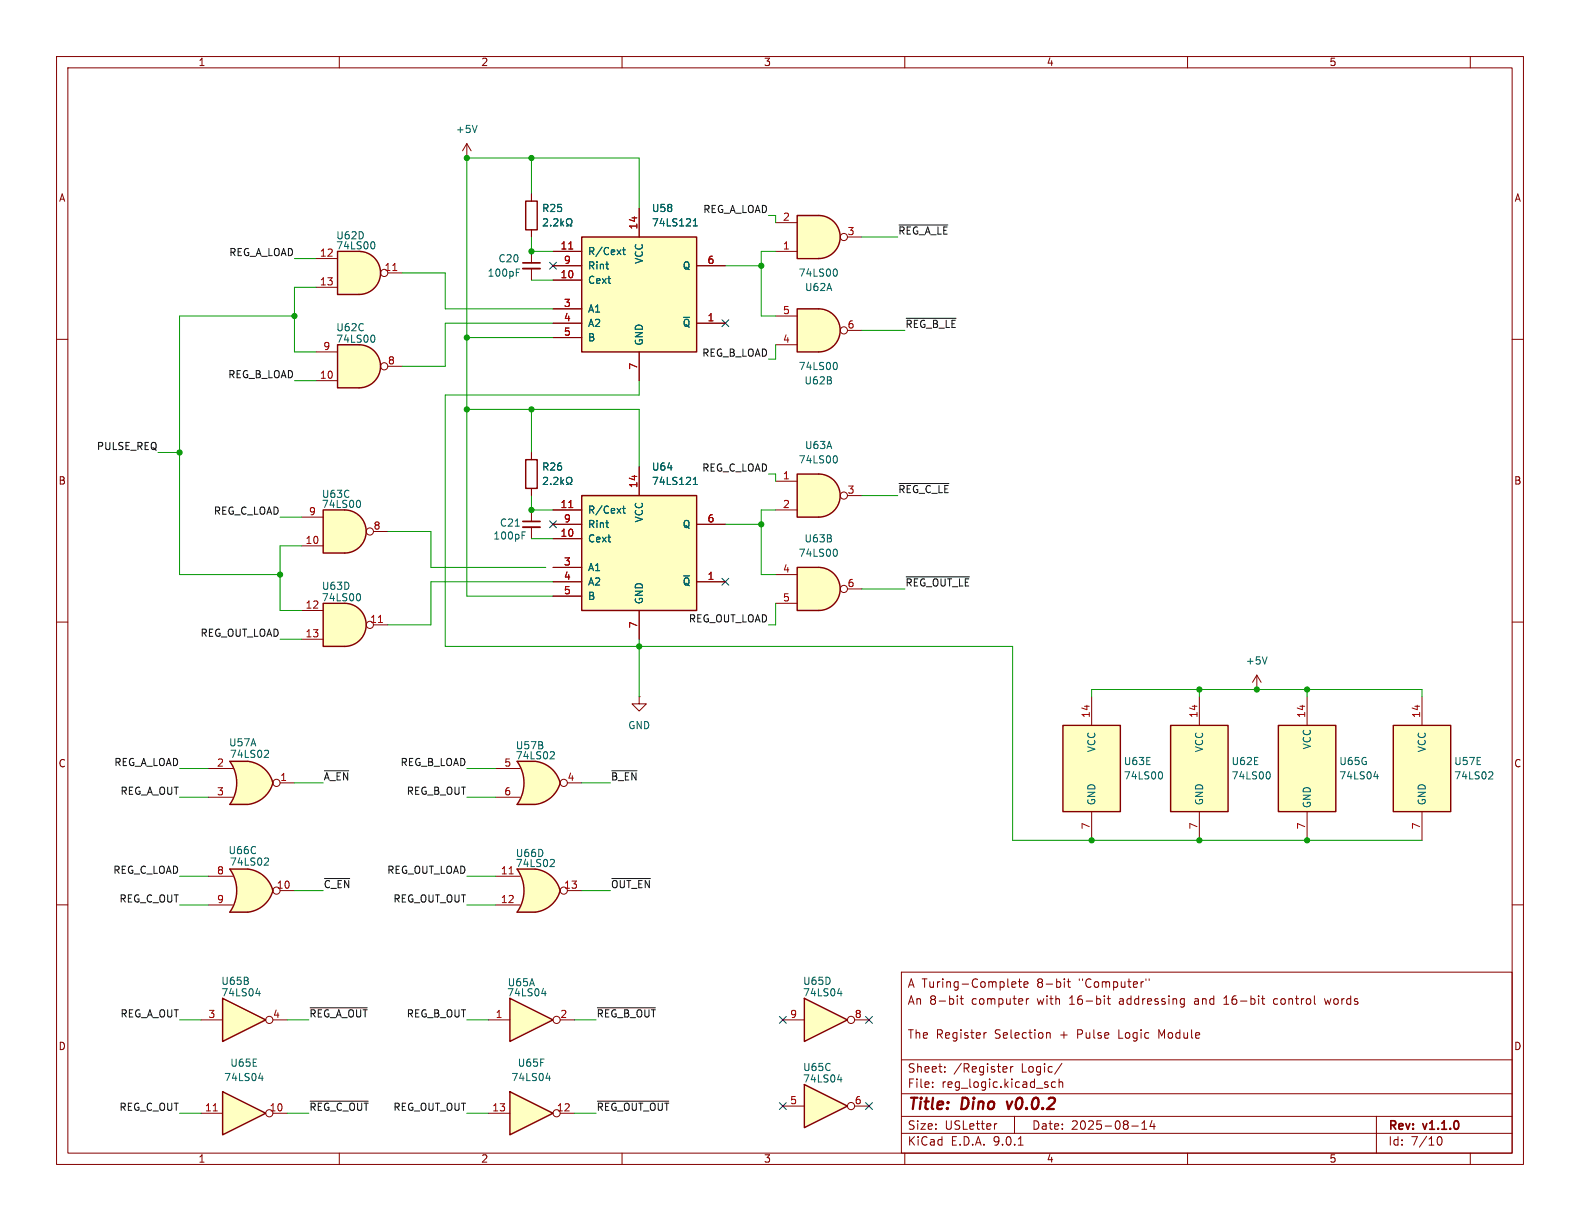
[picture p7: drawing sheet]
<svg xmlns="http://www.w3.org/2000/svg" width="279mm" height="216mm" viewBox="0 0 279 216" stroke-linecap="round" stroke-linejoin="round" font-family="sans-serif">
<g fill="none" stroke="#840000" stroke-width=".18">
<path d="M10 10h259.4v195.9h-259.4zM12 12h255.4v191.9h-255.4zM60 10v2M110 10v2M160 10v2M210 10v2M260 10v2M10 60h2M267.4 60h2M10 110h2M267.4 110h2M10 160h2"/>
<path d="M159.4 171.9h108v32h-108zM169.3 176.1v.1M169.3 176.6v1M169.8 176.6h.6M170 176.1v1.3l.4 .2M179.1 173.6l.5 .1v.2l-.7 .2M179.6 174.5l-.5 .1M180.1 173.6h.5M180.3 173.1v1.3l.3 .2M181.1 174.1l.7-.2-.1-.2-.4-.1-.2 .2v.7h.6M181.5 176.6v1M181.9 176.6l-.3 .1-.1 .2"/>
<path d="M188.2 173.1v.1M188.2 173.6v1M188.7 173.6h.6M188.9 173.1v1.3l.4 .2M195.3 176.1v.1M195.8 176.6h.6M196 176.1v1.3l.4 .2M202.1 173.6h.1M202.6 173.1v.3M203.2 173.1v.3M209 176.6l.4 .1M209.4 177.5l-.4 .1"/>
<path d="M209.4 176.6v1.2l-.3 .3M216.4 177.6h.9M216.7 176.3l-.3 .2M223.1 176.6h.5M223.3 176.1v1.3l.3 .2M225.5 176.6l-.3 .3v.4l.3 .3M234.2 176.6l.3 1 .3-.7M267.4 160h2M159.4 197.4h108M159.4 193.4h108M159.4 187.4h108M164.9 192.1v.2"/>
<path d="M164.9 191.4v.1M167.1 189.4v.2M167.1 188.7v.1M174 182.6v1M174.4 182.6l-.3 .1-.1 .2M176.3 198.7l-.3 .1M177.6 188.6l.4 .1 .1 .2-.7 .2M178 189.5l-.4 .1M178.7 188.6v1M179.1 188.6l-.2 .1-.2 .2M179.4 197.4v3M185.1 182.7l.2-.1 .3 .1 .1 .9"/>
<path d="M186.6 191.4l-.4-.1-.3 .3v.4l.2 .2h.5M187.3 191.4l.2-.1 .4 .1v.9M187.3 190.8v1.5M187.8 188l-1.3 1.9M200.1 199.1h1.2M201.9 199.7h.9M201.9 198.6l.5-.4v1.5M203.7 198.1l-.3 1.1h.9M204.1 198.7v1M243.4 197.4v6.5M60 203.9v2M110 203.9v2"/>
<path d="M159.4 200.4h108M160 203.9v2M180.1 202.5h.8M210 203.9v2M254.1 201.6l.2-.5 .2-.1a.81 .81 0 0 1 .6 .6 .81 .81 0 0 1-.3 .8h-.4l-.3-.5M260 203.9v2"/>
</g>
<path d="M178.1 194.8l.3 1.3" fill="none" stroke="#840000" stroke-width=".4"/>
<path d="M188 128.3h10.1v15.2h-10.1z" fill="#ffffc2"/>
<path d="M188 128.3h10.1v15.2h-10.1z" fill="none" stroke="#840000" stroke-width=".25"/>
<path d="M193 123.2v5.1M193 143.5v5.1" fill="none" stroke="#840000" stroke-width=".18"/>
<path d="M205.3 136.5a.79 .79 0 0 1 0 1.2" fill="none" stroke="#006464" stroke-width=".18"/>
<path d="M102.9 87.6h20.3v20.4h-20.3z" fill="#ffffc2"/>
<path d="M102.9 87.6h20.3v20.4h-20.3z" fill="none" stroke="#840000" stroke-width=".25"/>
<path d="M97.8 90.2h5.1M97.8 92.7h5.1M97.8 95.3h5.1M113 82.6v5M123.2 92.7h5.1M97.8 100.3h5.1M97.8 102.9h5.1M97.8 105.4h5.1M113 108v5M123.2 102.9h5.1" fill="none" stroke="#840000" stroke-width=".18"/>
<path d="M107.1 92.4h.5M107.5 93.3h.1M110.1 89.9h.5M110.3 89.5v1.1l.3 .1M122.6 85.7h.7M122.6 84.8l.4-.4v1.3" fill="none" stroke="#006464" stroke-width=".18"/>
<path d="M100.6 89.8h.7" fill="none" stroke="#a90000" stroke-width=".18"/>
<path d="M144.8 54.6a3.8 3.8 0 0 1 3.8 3.8 3.8 3.8 0 0 1-3.8 3.8z" fill="#ffffc2" stroke="#ffffc2" stroke-width=".18"/>
<path d="M141 54.6h3.8v7.6h-3.8z" fill="#ffffc2"/>
<path d="M93 35.6h2v5h-2zM141 54.6h3.8a3.8 3.8 0 0 1 3.8 3.8 3.8 3.8 0 0 1-3.8 3.8h-3.8z" fill="none" stroke="#840000" stroke-width=".25"/>
<g fill="none" stroke="#840000" stroke-width=".18">
<path d="M82.5 27.9h.1M82.5 25.4l-.7 1.3M82.5 25.4l.8 1.3M82.5 25.4v2.5M94 34.3v1.3M94 40.6v1.3M94 44.5v2M94 47.5v2M137.2 55.9h3.8M149.9 58.4h2.5M137.2 61h3.8"/>
<circle cx="149.2" cy="58.4" r=".63"/>
</g>
<path d="M84.4 22.2l-.5 1.2M96.1 38.8l.5-.1 .2 .3-.7 .9h.7M97.4 39.8v.1M97.9 38.8l.5-.1 .3 .3-.8 .9h.8M99.2 38.7v1.2M99.3 39.5l.4 .4M99.7 39.1l-.5 .5M100.2 39.9h.3v-.2a.54 .54 0 0 1-.3-.7 .54 .54 0 0 1 .7-.3 .58 .58 0 0 1-.1 1v.2h.3M91.3 48.2h.4M91.3 47.6h.6M147.8 64.1a.79 .79 0 0 1 0 1.2" fill="none" stroke="#006464" stroke-width=".18"/>
<path d="M92.5 46.5h3" fill="none" stroke="#840000" stroke-width=".3"/>
<path d="M92.5 47.5h3" fill="none" stroke="#840000" stroke-width=".33"/>
<path d="M102.9 41.9h20.3v20.3h-20.3z" fill="#ffffc2"/>
<path d="M102.9 41.9h20.3v20.3h-20.3z" fill="none" stroke="#840000" stroke-width=".25"/>
<path d="M113 36.8v5.1M97.8 44.5h5.1M97.8 47h5.1M97.8 49.5h5.1M97.8 54.6h5.1M97.8 57.2h5.1M97.8 59.7h5.1M123.2 47h5.1M123.2 57.2h5.1M113 62.2v5.1" fill="none" stroke="#840000" stroke-width=".18"/>
<path d="M122.6 39.9h.7M122.6 39l.4-.3v1.2M107.1 46.7h.5M107.5 47.6h.1M110.1 44.2h.5M110.3 43.8v1l.3 .2" fill="none" stroke="#006464" stroke-width=".18"/>
<path d="M100.6 44h.7" fill="none" stroke="#a90000" stroke-width=".18"/>
<path d="M207 128.3h10.2v15.2h-10.2z" fill="#ffffc2"/>
<path d="M207 128.3h10.2v15.2h-10.2z" fill="none" stroke="#840000" stroke-width=".25"/>
<path d="M212.1 123.2v5.1M212.1 143.5v5.1" fill="none" stroke="#840000" stroke-width=".18"/>
<path d="M224.3 136.5a.79 .79 0 0 1 0 1.2" fill="none" stroke="#006464" stroke-width=".18"/>
<path d="M226.1 128.3h10.1v15.2h-10.1z" fill="#ffffc2"/>
<path d="M226.1 128.3h10.1v15.2h-10.1z" fill="none" stroke="#840000" stroke-width=".25"/>
<path d="M231.1 123.2v5.1M231.1 143.5v5.1" fill="none" stroke="#840000" stroke-width=".18"/>
<path d="M242.9 137.3h.8M243.6 136.9v.8" fill="none" stroke="#006464" stroke-width=".18"/>
<path d="M246.4 128.3h10.1v15.2h-10.1z" fill="#ffffc2"/>
<path d="M246.4 128.3h10.1v15.2h-10.1z" fill="none" stroke="#840000" stroke-width=".25"/>
<path d="M251.5 123.2v5.1M251.5 143.5v5.1" fill="none" stroke="#840000" stroke-width=".18"/>
<path d="M263.4 136.5h.5l.1 .3-.8 .9h.8" fill="none" stroke="#006464" stroke-width=".18"/>
<path d="M91.4 153.7h3.2M91.4 161.3h3.2" fill="none" stroke="#ffffc2" stroke-width=".18"/>
<g fill="#ffffc2" stroke="#ffffc2" stroke-width=".18">
<path d="M94 156.1l5.1 1.4a5.2 5.2 0 0 1-4.5 3.8z"/>
<path d="M94.6 153.7a5.1 5.1 0 0 1 4.5 3.8l-5 1.3z"/>
</g>
<path d="M91.4 153.7h3.2v7.6h-3.2a6.7 6.7 0 0 0 0-7.6z" fill="#ffffc2"/>
<path d="M94.6 153.7h-3.2a6.6 6.6 0 0 1 0 7.6h3.2M94.6 153.7a5.2 5.2 0 0 1 4.5 3.8 5.2 5.2 0 0 1-4.5 3.8" fill="none" stroke="#840000" stroke-width=".25"/>
<g fill="none" stroke="#840000" stroke-width=".18">
<path d="M87.6 154.9h4.3M100.3 157.5h2.6M87.6 160h4.3"/>
<circle cx="99.7" cy="157.5" r=".63"/>
</g>
<path d="M90 154.5h.8" fill="none" stroke="#a90000" stroke-width=".18"/>
<path d="M97.5 152h.4l.1 .3-.7 .9h.7" fill="none" stroke="#006464" stroke-width=".18"/>
<path d="M91.4 134.6h3.2M91.4 142.2h3.2" fill="none" stroke="#ffffc2" stroke-width=".18"/>
<g fill="#ffffc2" stroke="#ffffc2" stroke-width=".18">
<path d="M94 137.1l5.1 1.3a5.2 5.2 0 0 1-4.5 3.8z"/>
<path d="M94.6 134.6a5.1 5.1 0 0 1 4.5 3.8l-5 1.3z"/>
</g>
<path d="M91.4 134.6h3.2v7.6h-3.2a6.7 6.7 0 0 0 0-7.6z" fill="#ffffc2"/>
<path d="M94.6 134.6h-3.2a6.6 6.6 0 0 1 0 7.6h3.2M94.6 134.6a5.2 5.2 0 0 1 4.5 3.8 5.2 5.2 0 0 1-4.5 3.8" fill="none" stroke="#840000" stroke-width=".25"/>
<g fill="none" stroke="#840000" stroke-width=".18">
<path d="M87.6 135.9h4.3M100.3 138.4h2.6M113 123.2v1.3h1.3l-1.3 1.2-1.2-1.2h1.2M113 123.2h.1M87.6 141h4.3"/>
<circle cx="99.7" cy="138.4" r=".63"/>
</g>
<path d="M97.5 132.9l.4 .1 .1 .3-.7 .9h.7" fill="none" stroke="#006464" stroke-width=".18"/>
<path d="M142.2 191.8l7.7 3.8-7.7 3.8z" fill="#ffffc2"/>
<path d="M142.2 191.8l7.7 3.8-7.7 3.8z" fill="none" stroke="#840000" stroke-width=".25"/>
<g fill="none" stroke="#840000" stroke-width=".18">
<path d="M138.4 195.6h3.8M151.1 195.6h2.6"/>
<circle cx="150.5" cy="195.6" r=".63"/>
</g>
<path d="M148.1 190.9h.8M148.7 190.5v.8" fill="none" stroke="#006464" stroke-width=".18"/>
<path d="M142.2 176.5l7.7 3.8-7.7 3.9z" fill="#ffffc2"/>
<path d="M142.2 176.5l7.7 3.8-7.7 3.9z" fill="none" stroke="#840000" stroke-width=".25"/>
<g fill="none" stroke="#840000" stroke-width=".18">
<path d="M138.4 180.3h3.8M151.1 180.3h2.6"/>
<circle cx="150.5" cy="180.3" r=".63"/>
</g>
<path d="M148.1 175.7h.8M148.7 175.2v.9" fill="none" stroke="#006464" stroke-width=".18"/>
<path d="M90.2 176.5l7.6 3.8-7.6 3.9z" fill="#ffffc2"/>
<path d="M90.2 176.5l7.6 3.8-7.6 3.9z" fill="none" stroke="#840000" stroke-width=".25"/>
<g fill="none" stroke="#840000" stroke-width=".18">
<path d="M86.4 180.3h3.8M99.1 180.3h2.5"/>
<circle cx="98.4" cy="180.3" r=".63"/>
</g>
<path d="M95.8 175.7h.8M96.4 175.2v.9" fill="none" stroke="#006464" stroke-width=".18"/>
<path d="M90.2 193l7.6 3.9-7.6 3.8z" fill="#ffffc2"/>
<path d="M90.2 193l7.6 3.9-7.6 3.8z" fill="none" stroke="#840000" stroke-width=".25"/>
<g fill="none" stroke="#840000" stroke-width=".18">
<path d="M86.4 196.9h3.8M99.1 196.9h2.5"/>
<circle cx="98.4" cy="196.8" r=".63"/>
</g>
<path d="M96.6 190.7h.7M97.2 190.2v.9" fill="none" stroke="#006464" stroke-width=".18"/>
<path d="M40.6 153.7h3.2M40.6 161.3h3.2" fill="none" stroke="#ffffc2" stroke-width=".18"/>
<g fill="#ffffc2" stroke="#ffffc2" stroke-width=".18">
<path d="M43.2 156.1l5.1 1.4a5.2 5.2 0 0 1-4.5 3.8z"/>
<path d="M43.8 153.7a5.1 5.1 0 0 1 4.5 3.8l-5 1.3z"/>
</g>
<path d="M40.6 153.7h3.2v7.6h-3.2a6.7 6.7 0 0 0 0-7.6z" fill="#ffffc2"/>
<path d="M43.8 153.7h-3.2a6.6 6.6 0 0 1 0 7.6h3.2M43.8 153.7a5.1 5.1 0 0 1 4.5 3.8 5.2 5.2 0 0 1-4.5 3.8" fill="none" stroke="#840000" stroke-width=".25"/>
<g fill="none" stroke="#840000" stroke-width=".18">
<path d="M36.8 154.9h4.3M49.5 157.5h2.6M36.8 160h4.3"/>
<circle cx="48.9" cy="157.5" r=".63"/>
</g>
<path d="M46.9 151.7l.5 .1 .1 .3-.8 .9h.8" fill="none" stroke="#006464" stroke-width=".18"/>
<path d="M40.6 134.6h3.2M40.6 142.2h3.2" fill="none" stroke="#ffffc2" stroke-width=".18"/>
<g fill="#ffffc2" stroke="#ffffc2" stroke-width=".18">
<path d="M43.2 137.1l5.1 1.3a5.2 5.2 0 0 1-4.5 3.8z"/>
<path d="M43.8 134.6a5.1 5.1 0 0 1 4.5 3.8l-5 1.3z"/>
</g>
<path d="M40.6 134.6h3.2v7.6h-3.2a6.7 6.7 0 0 0 0-7.6z" fill="#ffffc2"/>
<path d="M43.8 134.6h-3.2a6.6 6.6 0 0 1 0 7.6h3.2M43.8 134.6a5.1 5.1 0 0 1 4.5 3.8 5.2 5.2 0 0 1-4.5 3.8" fill="none" stroke="#840000" stroke-width=".25"/>
<g fill="none" stroke="#840000" stroke-width=".18">
<path d="M36.8 135.9h4.3M49.5 138.4h2.6M36.8 141h4.3"/>
<circle cx="48.9" cy="138.4" r=".63"/>
</g>
<path d="M46.9 132.7h.5l.1 .3-.8 .9h.8" fill="none" stroke="#006464" stroke-width=".18"/>
<path d="M39.4 193l7.6 3.9-7.6 3.8z" fill="#ffffc2"/>
<path d="M39.4 193l7.6 3.9-7.6 3.8z" fill="none" stroke="#840000" stroke-width=".25"/>
<g fill="none" stroke="#840000" stroke-width=".18">
<path d="M35.6 196.9h3.8M48.3 196.9h2.5"/>
<circle cx="47.6" cy="196.8" r=".63"/>
</g>
<path d="M37.7 196.4h.7" fill="none" stroke="#a90000" stroke-width=".18"/>
<path d="M45.8 190.7h.7M46.4 190.2v.9" fill="none" stroke="#006464" stroke-width=".18"/>
<path d="M39.4 176.5l7.6 3.8-7.6 3.9z" fill="#ffffc2"/>
<path d="M39.4 176.5l7.6 3.8-7.6 3.9z" fill="none" stroke="#840000" stroke-width=".25"/>
<g fill="none" stroke="#840000" stroke-width=".18">
<path d="M35.6 180.3h3.8M48.3 180.3h2.5"/>
<circle cx="47.6" cy="180.3" r=".63"/>
</g>
<path d="M45.2 175.7h.8M45.8 175.2v.9" fill="none" stroke="#006464" stroke-width=".18"/>
<path d="M144.8 100.3a3.8 3.8 0 0 1 3.8 3.8 3.8 3.8 0 0 1-3.8 3.9z" fill="#ffffc2" stroke="#ffffc2" stroke-width=".18"/>
<path d="M141 100.3h3.8v7.7h-3.8z" fill="#ffffc2"/>
<path d="M141 100.3h3.8a3.8 3.8 0 0 1 3.8 3.8 3.8 3.8 0 0 1-3.8 3.9h-3.8z" fill="none" stroke="#840000" stroke-width=".25"/>
<g fill="none" stroke="#840000" stroke-width=".18">
<path d="M137.2 101.6h3.8M137.2 106.7h3.8M149.9 104.1h2.5"/>
<circle cx="149.2" cy="104.1" r=".63"/>
</g>
<path d="M147.8 97.1a.79 .79 0 0 1 0 1.3" fill="none" stroke="#006464" stroke-width=".18"/>
<path d="M144.8 83.8a3.8 3.8 0 0 1 3.8 3.8 3.8 3.8 0 0 1-3.8 3.8z" fill="#ffffc2" stroke="#ffffc2" stroke-width=".18"/>
<path d="M141 83.8h3.8v7.6h-3.8z" fill="#ffffc2"/>
<path d="M141 83.8h3.8a3.8 3.8 0 0 1 3.8 3.8 3.8 3.8 0 0 1-3.8 3.8h-3.8z" fill="none" stroke="#840000" stroke-width=".25"/>
<g fill="none" stroke="#840000" stroke-width=".18">
<path d="M137.2 85.1h3.8M137.2 90.2h3.8M149.9 87.6h2.5M222.2 119.4l-.7 1.3M222.2 119.4l.8 1.3M222.2 119.4v2.5M222.2 121.9h.1"/>
<circle cx="149.2" cy="87.6" r=".63"/>
</g>
<path d="M147.8 80.6a.79 .79 0 0 1 0 1.3M224.1 116.1l-.5 1.3" fill="none" stroke="#006464" stroke-width=".18"/>
<path d="M144.8 38.1a3.8 3.8 0 0 1 3.8 3.8 3.8 3.8 0 0 1-3.8 3.8z" fill="#ffffc2" stroke="#ffffc2" stroke-width=".18"/>
<path d="M141 38.1h3.8v7.6h-3.8z" fill="#ffffc2"/>
<path d="M141 38.1h3.8a3.8 3.8 0 0 1 3.8 3.8 3.8 3.8 0 0 1-3.8 3.8h-3.8z" fill="none" stroke="#840000" stroke-width=".25"/>
<g fill="none" stroke="#840000" stroke-width=".18">
<path d="M137.2 39.4h3.8M137.2 44.5h3.8M149.9 41.9h2.5"/>
<circle cx="149.2" cy="41.9" r=".63"/>
</g>
<path d="M147.8 47.6a.79 .79 0 0 1 0 1.2" fill="none" stroke="#006464" stroke-width=".18"/>
<path d="M63.5 44.5a3.8 3.8 0 0 1 3.8 3.8 3.8 3.8 0 0 1-3.8 3.8z" fill="#ffffc2" stroke="#ffffc2" stroke-width=".18"/>
<path d="M59.7 44.5h3.8v7.6h-3.8z" fill="#ffffc2"/>
<path d="M59.7 44.5h3.8a3.8 3.8 0 0 1 3.8 3.8 3.8 3.8 0 0 1-3.8 3.8h-3.8z" fill="none" stroke="#840000" stroke-width=".25"/>
<g fill="none" stroke="#840000" stroke-width=".18">
<path d="M55.9 45.7h3.8M55.9 50.8h3.8M68.6 48.3h2.5"/>
<circle cx="67.9" cy="48.3" r=".63"/>
</g>
<path d="M69.5 47.8h.7" fill="none" stroke="#a90000" stroke-width=".18"/>
<path d="M66 42.7a.79 .79 0 0 1 0 1.3" fill="none" stroke="#006464" stroke-width=".18"/>
<path d="M63.5 61a3.8 3.8 0 0 1 3.8 3.8 3.8 3.8 0 0 1-3.8 3.8z" fill="#ffffc2" stroke="#ffffc2" stroke-width=".18"/>
<path d="M59.7 61h3.8v7.6h-3.8z" fill="#ffffc2"/>
<path d="M59.7 61h3.8a3.8 3.8 0 0 1 3.8 3.8 3.8 3.8 0 0 1-3.8 3.8h-3.8z" fill="none" stroke="#840000" stroke-width=".25"/>
<g fill="none" stroke="#840000" stroke-width=".18">
<path d="M55.9 62.2h3.8M55.9 67.3h3.8M68.6 64.8h2.5"/>
<circle cx="67.9" cy="64.8" r=".63"/>
</g>
<path d="M66 59.3a.79 .79 0 0 1 0 1.2" fill="none" stroke="#006464" stroke-width=".18"/>
<path d="M61 106.7a3.8 3.8 0 0 1 3.8 3.8 3.8 3.8 0 0 1-3.8 3.8z" fill="#ffffc2" stroke="#ffffc2" stroke-width=".18"/>
<path d="M57.1 106.7h3.9v7.6h-3.9z" fill="#ffffc2"/>
<path d="M57.1 106.7h3.9a3.8 3.8 0 0 1 3.8 3.8 3.8 3.8 0 0 1-3.8 3.8h-3.9z" fill="none" stroke="#840000" stroke-width=".25"/>
<g fill="none" stroke="#840000" stroke-width=".18">
<path d="M53.3 108h3.8M53.3 113h3.8M66 110.5h2.6"/>
<circle cx="65.4" cy="110.5" r=".63"/>
</g>
<path d="M66.9 110.1h.7" fill="none" stroke="#a90000" stroke-width=".18"/>
<path d="M63.4 105a.79 .79 0 0 1 0 1.2" fill="none" stroke="#006464" stroke-width=".18"/>
<path d="M61 90.2a3.8 3.8 0 0 1 3.8 3.8 3.8 3.8 0 0 1-3.8 3.8z" fill="#ffffc2" stroke="#ffffc2" stroke-width=".18"/>
<path d="M57.1 90.2h3.9v7.6h-3.9z" fill="#ffffc2"/>
<path d="M57.1 90.2h3.9a3.8 3.8 0 0 1 3.8 3.8 3.8 3.8 0 0 1-3.8 3.8h-3.9zM93 81.3h2v5.1h-2z" fill="none" stroke="#840000" stroke-width=".25"/>
<g fill="none" stroke="#840000" stroke-width=".18">
<path d="M94 34.3v1.3M113 36.8v5.1M94 40.6v1.3M97.8 44.5h5.1M97.8 47h5.1M97.8 49.5h5.1M97.8 54.6h5.1M97.8 57.2h5.1M97.8 59.7h5.1M123.2 47h5.1M123.2 57.2h5.1M113 62.2v5.1"/>
<path d="M53.3 91.4h3.8M53.3 96.5h3.8M66 94h2.6M94 80v1.3M94 86.4v1.2M94 90.2v2M94 93.2v2.1M97.8 90.2h5.1M97.8 92.7h5.1M97.8 95.3h5.1M113 82.6v5M123.2 92.7h5.1"/>
<path d="M97.8 100.3h5.1M97.8 102.9h5.1M97.8 105.4h5.1M113 108v5M123.2 102.9h5.1"/>
<circle cx="65.4" cy="94" r=".63"/>
</g>
<g fill="none" stroke="#006464" stroke-width=".18">
<path d="M96.1 38.8l.5-.1 .2 .3-.7 .9h.7M97.4 39.8v.1M97.9 38.8l.5-.1 .3 .3-.8 .9h.8M99.2 38.7v1.2M99.3 39.5l.4 .4M99.7 39.1l-.5 .5M100.2 39.9h.3v-.2a.54 .54 0 0 1-.3-.7 .54 .54 0 0 1 .7-.3 .58 .58 0 0 1-.1 1v.2h.3M122.6 39.9h.7M122.6 39l.4-.3v1.2M107.1 46.7h.5M107.5 47.6h.1M110.1 44.2h.5"/>
<path d="M110.3 43.8v1l.3 .2M63.4 88.5a.79 .79 0 0 1 0 1.2M91.1 93h.7M92.3 94.7h.4M92.3 94.1h.6M96.1 84.5l.5-.1 .2 .4-.7 .9h.7M97.4 85.5v.2M97.9 84.5l.5-.1 .3 .4-.8 .9h.8M99.2 84.4v1.3M99.3 85.2l.4 .5M99.7 84.8l-.5 .5M100.2 85.7h.3v-.3a.54 .54 0 0 1-.3-.7 .54 .54 0 0 1 .7-.2 .58 .58 0 0 1-.1 .9v.3h.3"/>
<path d="M107.1 92.4h.5M107.5 93.3h.1M110.1 89.9h.5M110.3 89.5v1.1l.3 .1M122.6 85.7h.7M122.6 84.8l.4-.4v1.3"/>
</g>
<path d="M92.5 92.2h3" fill="none" stroke="#840000" stroke-width=".3"/>
<path d="M92.5 93.2h3" fill="none" stroke="#840000" stroke-width=".33"/>
<path d="M159 39.8h8.6M160.2 56.3h8.9M159 85.5h8.8M160.2 102h11.2M57.4 136.3h4.3M108.2 136.3h4.4M57.4 155.3h4.4M108.2 155.3h6.8M54.8 178.2h10.1M105.6 178.2h10.3M54.8 194.7h10.3M105.6 194.7h12.7" fill="none" stroke="#0f0f0f" stroke-width=".18"/>
<g fill="none" stroke="#009600" stroke-width=".18">
<path d="M94 27.9v6.4M113 36.8v-8.9h-30.5v77.5h15.3M135.9 38.1h1.3v1.3M52.1 55.9h-20.4v45.7h17.8M52.1 45.7h3.8M55.9 50.8h-3.8v11.4h3.8M71.1 48.3h7.6v6.3h19.1M82.5 59.7h15.3M94 49.5h3.8M94 41.9v2.6h3.8M97.8 57.2h-19.1v7.6h-7.6M128.3 47h6.3"/>
<path d="M137.2 44.5h-2.6v11.4h2.6M152.4 41.9h6.3M152.4 58.4h7.6M52.1 67.3h3.8M82.5 72.4h30.5v10.2M94 72.4v7.6M113 67.3v2.6h-34.3v44.4h100.4v34.3h72.4M137.2 61v2.5h-1.3M27.9 80h3.8M49.5 91.4h3.8M53.3 96.5h-3.8v11.5h3.8M68.6 94h7.6v6.3h20.3"/>
<path d="M94 95.3h3.8M94 87.6v2.6h3.8M128.3 92.7h6.3M135.9 83.8h1.3v1.3M137.2 90.2h-2.6v11.4h2.6M152.4 87.6h6.3M49.5 113h3.8M97.8 102.9h-21.6v7.6h-7.6M113 113v10.2M137.2 106.7v3.8h-1.3M152.4 104.1h7.6M31.7 135.9h5.1"/>
<path d="M52.1 138.4h5M82.5 135.9h5.1M102.9 138.4h5M193 123.2v-1.3h58.5v1.3M212.1 121.9v1.3M231.1 121.9v1.3M31.7 154.9h5.1M31.7 141h5.1M52.1 157.5h5M82.5 154.9h5.1M82.5 141h5.1M102.9 157.5h5"/>
<path d="M31.7 160h5.1M82.5 160h5.1M31.7 196.9h3.9M31.7 180.3h3.9M50.8 196.9h3.8M50.8 180.3h3.8M82.5 196.9h3.9M82.5 180.3h3.9M101.6 196.9h3.8M101.6 180.3h3.8"/>
</g>
<g fill="none" stroke="#000084" stroke-width=".18">
<path d="M97.2 46.4l1.2 1.2M98.4 46.4l-1.2 1.2M127.7 56.5l1.2 1.3M128.9 56.5l-1.2 1.3M97.2 92.1l1.2 1.2M98.4 92.1l-1.2 1.2M127.7 102.3l1.2 1.2M128.9 102.3l-1.2 1.2M137.8 179.7l1.2 1.2M139 179.7l-1.2 1.2M153.1 179.7l1.2 1.2M154.3 179.7l-1.2 1.2"/>
<path d="M137.8 195l1.2 1.2M139 195l-1.2 1.2M153.1 195l1.2 1.2M154.3 195l-1.2 1.2"/>
</g>
<path d="M100.6 44h.7M100.6 89.8h.7" fill="none" stroke="#a90000" stroke-width=".18"/>
<g fill="#009600" stroke="#009600" stroke-width=".18">
<circle cx="82.5" cy="27.9" r=".46"/>
<circle cx="94" cy="27.9" r=".46"/>
<circle cx="134.6" cy="47" r=".46"/>
<circle cx="94" cy="44.5" r=".46"/>
<circle cx="82.5" cy="72.4" r=".46"/>
<circle cx="94" cy="72.4" r=".46"/>
<circle cx="94" cy="90.2" r=".46"/>
<circle cx="82.5" cy="59.7" r=".46"/>
<circle cx="31.7" cy="80" r=".46"/>
<circle cx="52.1" cy="55.9" r=".46"/>
<circle cx="49.5" cy="101.6" r=".46"/>
<circle cx="134.6" cy="92.7" r=".46"/>
<circle cx="113" cy="114.3" r=".46"/>
<circle cx="193" cy="148.6" r=".46"/>
<circle cx="231.1" cy="148.6" r=".46"/>
<circle cx="231.1" cy="121.9" r=".46"/>
<circle cx="212.1" cy="148.6" r=".46"/>
<circle cx="212.1" cy="121.9" r=".46"/>
<circle cx="222.2" cy="121.9" r=".46"/>
</g>
<g font-size="2.8" fill="#840000">
<text x="160.4" y="196.8">Title:</text>
<text x="170.1" y="196.8">Dino</text>
<text x="179" y="196.8">v0.0.2</text>
</g>
<g font-size="2.1" fill="#840000">
<text x="160.4" y="177.9">An 8-bit</text>
<text x="160.4" y="174.9">A Turing-Complete</text>
<text x="171.9" y="177.9">computer</text>
<text x="183.4" y="174.9">8-bit</text>
<text x="183.6" y="177.9">with</text>
<text x="189.4" y="177.9">16-bit</text>
<text x="190.9" y="174.9">&quot;Computer&quot;</text>
<text x="198.3" y="177.9">addressing</text>
<text x="211.8" y="177.9">and</text>
<text x="217.1" y="177.9">16-bit</text>
<text x="226.1" y="177.9">control</text>
<text x="235.3" y="177.9">words</text>
<text x="160.4" y="183.9">The</text>
<text x="165.5" y="183.9">Register</text>
<text x="175.9" y="183.9">Selection</text>
<text x="187.6" y="183.9">+</text>
<text x="190.7" y="183.9">Pulse</text>
<text x="198.2" y="183.9">Logic</text>
<text x="205.4" y="183.9">Module</text>
<text x="160.4" y="189.9">Sheet:</text>
<text x="168.6" y="189.9">/Register</text>
<text x="180.6" y="189.9">Logic/</text>
<text x="160.4" y="192.6">File:</text>
<text x="166.5" y="192.6">reg_logic.kicad_sch</text>
<text x="160.4" y="202.8">KiCad</text>
<text x="160.4" y="200">Size:</text>
<text x="167.1" y="200">USLetter</text>
<text x="168.1" y="202.8">E.D.A.</text>
<text x="175.7" y="202.8">9.0.1</text>
<text x="182.4" y="200">Date:</text>
<text x="189.4" y="200">2025-08-14</text>
<text x="245.4" y="200.2">Rev:</text>
<text x="245.4" y="202.8">Id:</text>
<text x="249.5" y="202.8">7/10</text>
<text x="251.8" y="200.2">v1.1.0</text>
</g>
<g font-size="1.8" fill="#840000">
<text x="35" y="11.9">1</text>
<text x="85" y="11.9">2</text>
<text x="135" y="11.9">3</text>
<text x="185" y="11.9">4</text>
<text x="235" y="11.9">5</text>
<text x="10.3" y="35.9">A</text>
<text x="267.7" y="35.9">A</text>
<text x="10.3" y="85.9">B</text>
<text x="267.7" y="85.9">B</text>
<text x="10.3" y="135.9">C</text>
<text x="267.7" y="135.9">C</text>
<text x="10.3" y="185.9">D</text>
<text x="267.7" y="185.9">D</text>
<text x="35" y="205.8">1</text>
<text x="85" y="205.8">2</text>
<text x="135" y="205.8">3</text>
<text x="185" y="205.8">4</text>
<text x="235" y="205.8">5</text>
</g>
<g font-size="1.8" fill="#006464">
<text x="80.5" y="23.7">+5V</text>
<text x="95.8" y="37.7">R25</text>
<text x="115.2" y="37.7">U58</text>
<text x="115.2" y="40.2">74LS121</text>
<text x="59.4" y="44.3">74LS00</text>
<text x="59.4" y="42.5">U62D</text>
<text x="88" y="46.6">C20</text>
<text x="103.9" y="45.3">R/Cext</text>
<text x="103.9" y="47.9">Rint</text>
<text x="113.9" y="46.8" transform="rotate(-90 113.9 46.8)">VCC</text>
<text x="120.6" y="47.9">Q</text>
<text x="86.1" y="49.1">100pF</text>
<text x="103.9" y="50.4">Cext</text>
<text x="141.1" y="49.1">74LS00</text>
<text x="142.3" y="51.7">U62A</text>
<text x="59.4" y="58.8">U62C</text>
<text x="103.9" y="55.5">A1</text>
<text x="103.9" y="58">A2</text>
<text x="120.6" y="58">~{Q}</text>
<text x="59.4" y="60.8">74LS00</text>
<text x="103.9" y="60.6">B</text>
<text x="113.9" y="61.2" transform="rotate(-90 113.9 61.2)">GND</text>
<text x="141.1" y="65.6">74LS00</text>
<text x="142.2" y="68.2">U62B</text>
<text x="95.8" y="83.4">R26</text>
<text x="115.2" y="83.4">U64</text>
<text x="141.1" y="82.1">74LS00</text>
<text x="142.3" y="79.6">U63A</text>
<text x="56.8" y="88.2">U63C</text>
<text x="115.2" y="86">74LS121</text>
<text x="56.8" y="90">74LS00</text>
<text x="87.1" y="95.6">100pF</text>
<text x="88.3" y="93.3">C21</text>
<text x="103.9" y="91">R/Cext</text>
<text x="103.9" y="93.6">Rint</text>
<text x="113.9" y="92.5" transform="rotate(-90 113.9 92.5)">VCC</text>
<text x="120.6" y="93.6">Q</text>
<text x="103.9" y="96.1">Cext</text>
<text x="103.9" y="101.2">A1</text>
<text x="141.1" y="98.7">74LS00</text>
<text x="142.2" y="96.1">U63B</text>
<text x="56.8" y="106.5">74LS00</text>
<text x="56.8" y="104.5">U63D</text>
<text x="103.9" y="103.7">A2</text>
<text x="103.9" y="106.3">B</text>
<text x="113.9" y="106.9" transform="rotate(-90 113.9 106.9)">GND</text>
<text x="120.6" y="103.7">~{Q}</text>
<text x="220.2" y="117.7">+5V</text>
<text x="111" y="129.1">GND</text>
<text x="40.4" y="132.2">U57A</text>
<text x="40.6" y="134.2">74LS02</text>
<text x="91.1" y="134.5">74LS02</text>
<text x="91.1" y="132.7">U57B</text>
<text x="193.9" y="133.1" transform="rotate(-90 193.9 133.1)">VCC</text>
<text x="198.6" y="135.5">U63E</text>
<text x="213" y="133.1" transform="rotate(-90 213 133.1)">VCC</text>
<text x="217.7" y="135.5">U62E</text>
<text x="232" y="132.6" transform="rotate(-90 232 132.6)">VCC</text>
<text x="236.7" y="135.5">U65G</text>
<text x="252.3" y="133.1" transform="rotate(-90 252.3 133.1)">VCC</text>
<text x="257.1" y="135.5">U57E</text>
<text x="193.9" y="142.5" transform="rotate(-90 193.9 142.5)">GND</text>
<text x="198.6" y="138">74LS00</text>
<text x="213" y="142.5" transform="rotate(-90 213 142.5)">GND</text>
<text x="217.7" y="138">74LS00</text>
<text x="232" y="143" transform="rotate(-90 232 143)">GND</text>
<text x="236.7" y="138">74LS04</text>
<text x="252.3" y="142.5" transform="rotate(-90 252.3 142.5)">GND</text>
<text x="257.1" y="138">74LS02</text>
<text x="40.3" y="151.2">U66C</text>
<text x="40.6" y="153.3">74LS02</text>
<text x="91.1" y="153.5">74LS02</text>
<text x="91.1" y="151.7">U66D</text>
<text x="39" y="176.4">74LS04</text>
<text x="39" y="174.3">U65B</text>
<text x="89.6" y="176.4">74LS04</text>
<text x="89.7" y="174.6">U65A</text>
<text x="141.9" y="176.4">74LS04</text>
<text x="141.9" y="174.3">U65D</text>
<text x="39.5" y="191.4">74LS04</text>
<text x="40.6" y="188.8">U65E</text>
<text x="90.3" y="191.4">74LS04</text>
<text x="91.5" y="188.8">U65F</text>
<text x="141.9" y="191.6">74LS04</text>
<text x="141.9" y="189.6">U65C</text>
</g>
<g font-size="1.8" fill="#a90000">
<text x="112.8" y="40.7" transform="rotate(-90 112.8 40.7)">14</text>
<text x="138.4" y="39.1">2</text>
<text x="149.8" y="41.7">3</text>
<text x="56.5" y="45.5">12</text>
<text x="99" y="44.2">11</text>
<text x="99.6" y="46.7">9</text>
<text x="125" y="46.7">6</text>
<text x="138.4" y="44.2">1</text>
<text x="56.5" y="50.5">13</text>
<text x="67.9" y="48">11</text>
<text x="99" y="49.3">10</text>
<text x="99.6" y="54.4">3</text>
<text x="99.6" y="56.9">4</text>
<text x="99.6" y="59.4">5</text>
<text x="125" y="56.9">1</text>
<text x="138.4" y="55.6">5</text>
<text x="149.8" y="58.2">6</text>
<text x="57.1" y="62">9</text>
<text x="68.5" y="64.5">8</text>
<text x="112.8" y="65.5" transform="rotate(-90 112.8 65.5)">7</text>
<text x="138.4" y="60.7">4</text>
<text x="56.5" y="67.1">10</text>
<text x="99" y="89.9">11</text>
<text x="112.8" y="86.4" transform="rotate(-90 112.8 86.4)">14</text>
<text x="138.4" y="84.8">1</text>
<text x="138.4" y="89.9">2</text>
<text x="149.8" y="87.4">3</text>
<text x="54.5" y="91.2">9</text>
<text x="66" y="93.7">8</text>
<text x="99" y="95">10</text>
<text x="99.6" y="92.5">9</text>
<text x="125" y="92.5">6</text>
<text x="53.9" y="96.3">10</text>
<text x="99.6" y="100.1">3</text>
<text x="138.4" y="101.3">4</text>
<text x="53.9" y="107.7">12</text>
<text x="99.6" y="102.6">4</text>
<text x="99.6" y="105.2">5</text>
<text x="125" y="102.6">1</text>
<text x="138.4" y="106.4">5</text>
<text x="149.8" y="103.9">6</text>
<text x="53.9" y="112.8">13</text>
<text x="65.4" y="110.2">11</text>
<text x="112.8" y="111.2" transform="rotate(-90 112.8 111.2)">7</text>
<text x="192.8" y="127" transform="rotate(-90 192.8 127)">14</text>
<text x="211.8" y="127" transform="rotate(-90 211.8 127)">14</text>
<text x="230.9" y="127" transform="rotate(-90 230.9 127)">14</text>
<text x="251.2" y="127" transform="rotate(-90 251.2 127)">14</text>
<text x="38.3" y="135.6">2</text>
<text x="89.1" y="135.6">5</text>
<text x="38.3" y="140.7">3</text>
<text x="49.5" y="138.2">1</text>
<text x="89.1" y="140.7">6</text>
<text x="100.3" y="138.2">4</text>
<text x="192.8" y="146.8" transform="rotate(-90 192.8 146.8)">7</text>
<text x="211.8" y="146.8" transform="rotate(-90 211.8 146.8)">7</text>
<text x="230.9" y="146.8" transform="rotate(-90 230.9 146.8)">7</text>
<text x="251.2" y="146.8" transform="rotate(-90 251.2 146.8)">7</text>
<text x="38.3" y="154.7">8</text>
<text x="88.5" y="154.7">11</text>
<text x="38.3" y="159.8">9</text>
<text x="48.9" y="157.2">10</text>
<text x="88.5" y="159.8">12</text>
<text x="99.7" y="157.2">13</text>
<text x="36.8" y="180.1">3</text>
<text x="48.2" y="180.1">4</text>
<text x="87.6" y="180.1">1</text>
<text x="99" y="180.1">2</text>
<text x="139.6" y="180.1">9</text>
<text x="151.1" y="180.1">8</text>
<text x="36.2" y="196.6">11</text>
<text x="47.6" y="196.6">10</text>
<text x="87" y="196.6">13</text>
<text x="98.4" y="196.6">12</text>
<text x="139.6" y="195.3">5</text>
<text x="151.1" y="195.3">6</text>
</g>
<g font-size="1.8" fill="#0f0f0f">
<text x="124.3" y="37.8">REG_A_LOAD</text>
<text x="158.7" y="41.6">~{REG_A_LE}</text>
<text x="40.4" y="45.4">REG_A_LOAD</text>
<text x="160" y="58.1">~{REG_B_LE}</text>
<text x="124.1" y="63.2">REG_B_LOAD</text>
<text x="40.3" y="67">REG_B_LOAD</text>
<text x="17" y="79.7">PULSE_REQ</text>
<text x="124.1" y="83.5">REG_C_LOAD</text>
<text x="158.7" y="87.3">~{REG_C_LE}</text>
<text x="37.7" y="91.1">REG_C_LOAD</text>
<text x="160" y="103.8">~{REG_OUT_LE}</text>
<text x="35.4" y="112.7">REG_OUT_LOAD</text>
<text x="121.7" y="110.1">REG_OUT_LOAD</text>
<text x="20.1" y="135.5">REG_A_LOAD</text>
<text x="70.7" y="135.5">REG_B_LOAD</text>
<text x="21.2" y="140.6">REG_A_OUT</text>
<text x="57.1" y="138.1">~{A_EN}</text>
<text x="71.8" y="140.6">REG_B_OUT</text>
<text x="107.9" y="138.1">~{B_EN}</text>
<text x="19.9" y="154.6">REG_C_LOAD</text>
<text x="68.4" y="154.6">REG_OUT_LOAD</text>
<text x="21" y="159.7">REG_C_OUT</text>
<text x="57.1" y="157.1">~{C_EN}</text>
<text x="69.5" y="159.7">REG_OUT_OUT</text>
<text x="107.9" y="157.1">~{OUT_EN}</text>
<text x="21.2" y="180">REG_A_OUT</text>
<text x="54.6" y="180">~{REG_A_OUT}</text>
<text x="71.8" y="180">REG_B_OUT</text>
<text x="105.4" y="180">~{REG_B_OUT}</text>
<text x="21" y="196.5">REG_C_OUT</text>
<text x="54.6" y="196.5">~{REG_C_OUT}</text>
<text x="69.5" y="196.5">REG_OUT_OUT</text>
<text x="105.4" y="196.5">~{REG_OUT_OUT}</text>
</g>
</svg>
